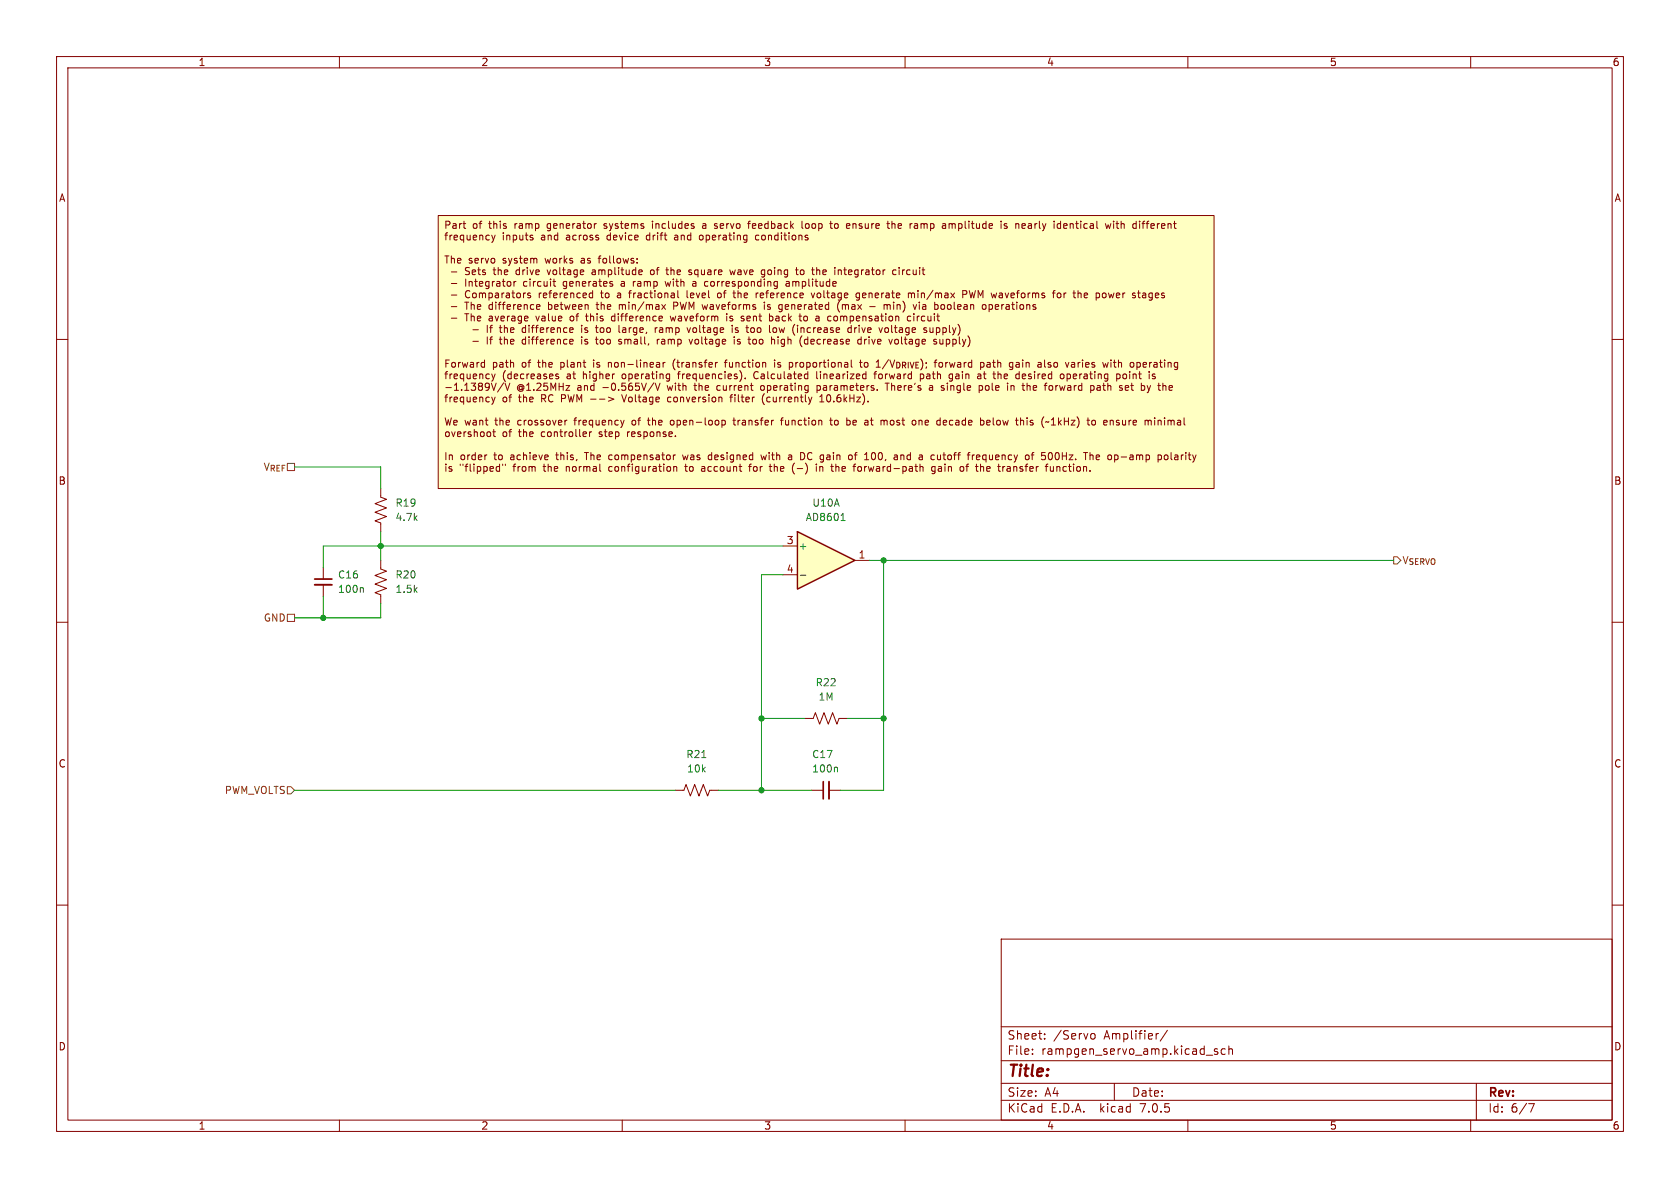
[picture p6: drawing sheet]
<svg xmlns="http://www.w3.org/2000/svg" width="297mm" height="210mm" viewBox="0 0 297 210" stroke-linecap="round" stroke-linejoin="round" font-family="sans-serif">
<path d="M0 0h297v210h-297z" fill="#fff" stroke="#fff" stroke-width=".18"/>
<g fill="none" stroke="#840000" stroke-width=".18">
<path d="M10 10h277v190h-277zM12 12h273v186h-273zM60 10v2M110 10v2M160 10v2M210 10v2M260 10v2M10 60h2M285 60h2M67.3 86.4v1.5l1 .4-2 .7 2 .8-2 .8 2 .7-2 .8 1 .4v1.5M10 110h2M57.1 100.3v2.1"/>
<path d="M57.1 103.4v2M285 110h2M119.4 139.7h1.5l.4-1 .7 2 .8-2 .8 2 .7-2 .8 2 .4-1h1.5M142.2 127h1.6l.3-1 .8 2 .8-2 .7 2 .8-2 .8 2 .3-1h1.6M10 160h2M285 160h2M177 166h108v32h-108zM60 198v2M110 198v2M160 198v2M177 194.5h108M177 191.5h108"/>
<path d="M177 187.5h108M177 181.5h108M182.5 186.3v.1M182.5 185.5v.1M184.7 183.6v.1M184.7 182.8v.1M192.8 183l.3-.3 .4 .1 .1 .2v.4l-.1 .2-.4 .1-.3-.3M197 191.5v3M204.8 182.7l-.3 .1M206.4 182.1l-1.3 2M210 198v2M213.2 186.5h1.2"/>
<path d="M215.2 185.5l-.3-.1-.2 .2v.2l.5 .2v.3h-.5M216.6 185.5l-.4-.1-.3 .3v.4l.1 .2h.6M217.2 185.5l.3-.1 .3 .1 .1 .9M217.2 184.9v1.5M260 198v2M261 191.5v6.5M270.2 195.1h1l-.6 1.5"/>
</g>
<path d="M77.5 38.1h137.1v48.3h-137.1z" fill="#ffffc2" stroke="#ffffc2" stroke-width=".18"/>
<path d="M55.6 103.4h3.1" fill="none" stroke="#840000" stroke-width=".33"/>
<path d="M55.6 102.4h3.1" fill="none" stroke="#840000" stroke-width=".3"/>
<path d="M64.1 103.9l.1 .2v.6" fill="none" stroke="#006464" stroke-width=".18"/>
<path d="M141 94l10.1 5.1-10.1 5z" fill="#ffffc2"/>
<path d="M141 94l10.1 5.1-10.1 5z" fill="none" stroke="#840000" stroke-width=".25"/>
<g fill="none" stroke="#840000" stroke-width=".18">
<path d="M77.5 38.1h137.1v48.3h-137.1zM81.8 39.5h.5M105.4 39.5l-.3 .3M126.5 39.5l-.2 .2 .2 .3M132.2 39.5h.4M132.5 39.1l-.2 .2v1.1M141.8 39.1v1.1l.2 .2M146.7 39.5h.5M146.9 39.1v1.1l.3 .2M149.8 39.5l.4 .1v.2l-.6 .2M156.8 39.5h.5M157 39.1v1.1l.3 .2"/>
<path d="M161.1 39.5h.2M161.8 39.5l-.1 .1M161.8 39.9l-.2 .2 .2 .3M166.8 39.5h.2l.2 .2v.7M167.2 39.8l-.4 .1M177 39.1v.1M177 39.5v.9M178 39.6l-.3-.1-.2 .2 .1 .2 .4 .1v.3h-.5M180.8 39.5l-.1 .2v.5l.1 .2M181.3 39.8l-.6 .2M187.5 39.6l-.4-.1-.2 .3 .1 .5h.5M187.5 39.1v1.3"/>
<path d="M195.4 39.5l.3 .9 .2-.6 .2 .6 .3-.9M196.9 39.1v.1M196.9 39.5v.9M201.5 39.1v.1M201.5 39.5v.9M201.9 39.5h.5M79.8 48.1h1M79.8 50.1h1M79.8 52.2h1M79.8 54.2h1M79.8 56.2h1M82.2 40.4h.1"/>
<path d="M83.6 58.3h1M86.9 41.6l.3 .8M87.2 42.4l-.3 .4M87.5 41.6l-.3 .8M90.9 49.8v.8M91.2 49.8l-.3 .2M93.8 51.9l-.3-.1-.2 .2v.2l.5 .1v.3h-.5M93.9 42l.3 .1v.1l-.1 .2h-.3M94.9 54.3l.6-.2-.1-.2-.4-.1-.1 .2v.6h.5M97.9 49.3v1.1l.3 .2M100.7 58.4l.6-.2v-.2l-.4-.1-.2 .2 .1 .6h.5M104.3 52.6h.5"/>
<path d="M104.8 51.4v1.2M108 50.2h.3v.2l-.1 .2h-.3M112.6 46.4v.1M112.6 45.7v.1M113.1 47.7l.4 .1v.2l-.6 .1M113.5 48.5l-.4 .1M115.8 57.9v.9M115.9 58.1l-.1 .1M116.2 60v.8M116.9 55.9l.2 .3-.6 .1M117 53.8l.7 .9M117 56.7h-.1"/>
<path d="M117.6 49.8l.2 .8M117.7 53.8l-.7 .9M117.7 47.7h.5M117.9 47.3l.1 1.2M118.5 55.9l.2 .8M119.1 54.1h.5M119.6 53.4h-.5v1.3M119.8 51.4v1.1l.2 .1M121.5 57.9l.3 .9M121.8 48.5l.3 .1M121.8 60l.3 .8M122.1 47.7l-.3 .2v.2h.3"/>
<path d="M122.6 50.1l-.2 .2 .2 .3M124.6 50.5l.4 .1M124.7 49.8l-.1 .1M126.3 40.3l.1 .1M126.9 51.9l-.1 .5 .2 .2M128.5 55.9v.8M129 47.7l.3 .9 .2-.7M129.4 57.9v.9M129.7 51.4v1.1l.2 .1M129.8 60v.8M131 56.7h.5M131 56.1l.5 .3"/>
<path d="M131.5 55.9h-.3l-.2 .2M131.9 57.9h.4M132 57.5v1.1l.3 .2M132.2 60h.5M132.4 59.6v1l.3 .2M133.7 51.8v.8M133.7 51.9v.1M133.8 41.6l-.2 .2v.4l.2 .2M134.6 48.4l.2 .2 .4-.1M135.1 48.9l-.2 .1-.3-.1M135.1 53.8v.9M135.2 47.8l-.4-.1-.2 .1"/>
<path d="M136 55.9h.5M136 56.7h.5M136 55.5v1.2M136 57.5v1.1l.2 .2M136.4 59.6v1.2M137.4 50.5l-.3 .1M137.4 49.8v1l-.1 .2h-.3M137.7 54.4l.1 .2 .4 .1M137.7 55.1h.5M138.2 53.8l-.4 .1-.1 .2M139.4 50.1h-.3l-.2 .2 .1 .2 .4 .1M140.3 58.9l.2 .4"/>
<path d="M140.6 47.7h.5M140.8 47.3v1.1l.3 .2M141.4 55.5v1.1l.3 .1M141.5 59.9v.9l.3 .5M142.7 42l.2 .2-.2 .2M143.4 51.8l.3 .8 .3-.8M144.7 55.9l.1 .8M144.8 56.2h-.4M144.8 56.7h-.4M148.1 53.8v.8l.3 .6M148.2 47.7v.9M148.6 47.7l-.4 .1"/>
<path d="M150 58l-.1 .2v.5l.2 .1 .4-.1M150.2 40.3l-.4 .1M150.5 57.5v1.3M151.9 51.9l-.3-.1-.3 .2 .2 .6h.4M151.9 51.8v1l-.2 .3-.3-.1M152.2 59.6v1.2M153.8 54.2h.9M155.4 57.9l.3 .9 .3-.9M156.3 53.8v.9M156.8 53.9v.1M156.8 54v.7M156.9 53.9l-.1 .1"/>
<path d="M157.1 60l.3 .8 .3-.8M158.4 47.8l-.4-.1-.2 .2 .1 .6h.5M160.5 55.9l-.1 .2 .1 .5 .1 .1h.4M160.6 51.9l.4-.1 .1 .2M160.6 51.8v.8M161.1 52v.6M161.4 53.8l.3 .9 .3-.9M161.5 51.8l-.4 .2M163.8 58l-.3-.1-.2 .2 .1 .2 .4 .1v.3h-.5M165.7 53.9l.1 .2-.1 .5M167.2 40.3l-.4 .1M170.2 52h.6l.1-.2v-.3l-.7-.1v1.2"/>
<path d="M173.7 54l.2-.2 .4 .2v.4l-.1 .2-.3 .1-.2-.1zM186 51.8h.5M186.5 51.4l-.3 .2v1M187.3 51.8l-.3 .1-.1 .1 .1 .5 .3 .1M190.6 51.4v1.2M191.1 51.9l-.3-.1-.2 .1M195.3 51.8l-.3 .1-.1 .1v.5l.4 .1M201.1 51.8h.5M201.3 51.4v1.1l.3 .1M83.6 60.3h1M85.3 64.1h.4M85.7 63.6v1.3"/>
<path d="M85.7 64.9h-.4M86.9 66.1l.3 .9M86.9 70.2l.3 .8M87.1 76.3h.5M87.2 67l-.3 .4M87.2 71l-.3 .5M87.3 75.9v1.1l.3 .2M87.5 66.1l-.3 .9M87.5 70.2l-.3 .8M89 67.7l-1 1.6M89.3 67.7l.4 1.3 .4-1.3M98.7 66.2l-.3-.1-.2 .2 .1 .2 .4 .1v.3h-.5"/>
<path d="M99.9 74.3v.8M100.1 68.2h.6l-.6 .8h.6M100.2 74.3l-.3 .2M100.7 60.4l.6-.1v-.3h-.4l-.2 .2 .1 .6h.5M103.6 76.4l.1 .2-.6 .2M104.2 76.3v.9M104.3 76.5l-.1 .1M107.6 70.2l.9 .4-.9 .3M110.3 74.3l-.3 .8M115.6 67.7l-1.1 1.6M115.8 67.7l.5 1.3 .4-1.3M116.2 64.1h.2l.2 .1v.7"/>
<path d="M116.3 60.1l-.1 .1M116.6 64.9h-.4M116.6 64.4h-.4M117.2 64.1v.8M117.6 64.1l-.4 .2M118 66.1l.4 .1M118.4 66.9l-.4 .1M118.4 66.1v1l-.1 .2-.3 .1M119.4 77.1v.1M126.8 64.1h-.2M127.6 70.3v.7M127.6 74.3h.4l.2 .2-.1 .6h-.5"/>
<path d="M127.6 74.3v1.3M128.1 64.1h.4M128.3 63.7l-.1 1.2M129 70.2h.5M129.2 70v1M129.6 74.3h.4M129.7 73.9l.1 1.2M131 65.9l.1 .7-.3 .8M131.7 66.8v.2M134.8 70.1v.6l.3 .8M136.4 60.1l.4-.1 .1 .2M136.9 63.6v.2"/>
<path d="M136.9 64.1v.8M138 74.3h.5M138.3 73.9l-.1 .1v1.1M139.5 64.9h.4M139.5 64.1v1.2M139.9 64.1h-.4M142.8 66.9l-.4 .1M142.8 65.7v1.3M143.5 70.2l-.3 .8M144.4 68.2v1.2M144.4 68.9l.2 .1M144.6 68.2h-.2"/>
<path d="M144.9 71h.8M145.3 69.8v1.2M146.7 74.3h.5M146.9 73.9v1.1l.3 .1M149.7 74.3h.5M149.7 75.1h.5M150.5 63.6v1.1l.2 .2M151.9 64.1h.5M152.1 63.6v1.1l.3 .2M152.2 60h-.3l-.3 .2 .2 .6h.4M152.7 66.1l.4 .1M153 74.3h.4l.1 .8"/>
<path d="M153.1 66.9l-.4 .1M153.1 65.7v1.3M153.5 75.1h-.5M153.5 74.6l-.5 .1M154.5 66.1h.5M154.7 65.9v1.1M154.9 64.9h.7M155.1 68.9v.1M155.1 63.8l.2-.2v1.3M155.9 74.3l.4 .2M156.3 74.5v.6M156.7 74.3l-.4 .2"/>
<path d="M161.4 74.3h.3l.2 .2-.1 .6h-.4M162.7 66.9l.4 .1M162.7 66.1v1.3M164.8 68.5h-.3l-.2 .2v.2l.5 .1M165.1 60v.3l.4 .2 .1 .1-.2 .2h-.3M166.1 74.3h.1M166.2 73.9v1.2M166.2 75.1h-.1M166.8 68.6l.1 .2M166.9 68.8l-.1 .2M167.8 67.3h.5M168.3 66.1l-.4 .1-.1 .2v.4l.5 .2"/>
<path d="M171.5 80l-.3 .1M172.9 66.2h.4M173.1 68.2h.4l.2 .2-.1 .5h-.5M173.1 68.2v1.2M173.4 64.1h.3l.3 .2-.2 .6h-.4M173.4 64.1v1.2M173.4 66.4l-.4 .1-.2 .2 .2 .3 .4-.1M173.5 74.3h.3l.2 .2-.1 .5-.4 .1M174.5 74.3v.8M175 74.6l-.6 .1M175.9 67h.1M178.1 68.2v.8"/>
<path d="M178.7 64.1h.3M178.7 68.2v.8M178.9 68.2l-.2 .1M179 64.9h-.3M179 64.1v1l-.1 .2h-.3M180.2 66.9l-.4 .1M180.2 65.7v1.3M180.4 73.9v1.2M180.9 74.3h-.3l-.2 .1M181.6 67.7v1.3M181.6 68.2v.1M182.8 80l-.3 .2v1.1"/>
<path d="M183.6 64.1h.4l.1 .8M184.1 64.9h-.5M184.1 64.4h-.5M185.4 74.5l-.6 .2M185.9 68.2h-.3l-.2 .2 .1 .5 .4 .1M187.5 66.2l.2-.1 .3 .1 .1 .5-.1 .2-.3 .1-.2-.2zM189 64.1l-.3 .8M189.8 64.1h-.4M189.9 64.4h-.3l-.2 .2v.3h.5M192.7 80v1.3M192.8 68.2v1.2M193.1 74.4l.1-.1 .4 .1 .1 .5-.2 .2h-.3l-.1-.1z"/>
<path d="M193.4 68.3v.6l-.2 .1-.4-.1M194 68.6v.3M195.9 64.1l-.2 .8-.3-.6M196.3 74.3h.3l.2 .2M196.4 63.6v.2M197.4 66.2l.4-.1 .2 .3-.1 .5h-.5M197.4 66.1v1.3M198.4 68.6v.3M199 68.2l-.1 .6 .2 .2h.3M199.5 68.5l-.6 .1M201 64.9h.4M201 64.1v1.2"/>
<path d="M201.4 64.1h-.4M202.8 68.2l.3 .8M203.1 69l-.3 .4M203.2 74.3l.3 .2v.6M203.4 68.2l-.3 .8M203.8 66.2v.3l.4 .1 .1 .2-.2 .2-.4-.1M204.1 73.9v.1M204.1 74.3v.8M206.1 68.2v.8M67.3 99.1v1.5l1 .4-2 .7 2 .8-2 .8 2 .7-2 .8 1 .4v1.5M86 80.4h.1M88 82.5h.3"/>
<path d="M88.3 83.3h-.3M88.3 82v1.3M88.9 82v.3M89.3 82v.3M106.1 83.3h.1M118.5 82.6v.6M119 80.4v.9M119.1 82.5v.8M119.1 82.6l.2-.1h.3v.8M119.4 80.4l-.4 .3M120.7 80.4l.2 .9M125.3 80.5l-.1 .2 .1 .5"/>
<path d="M132.5 82.2v1.1M134.5 80.4l.3 .9 .2-.6M136 82.5h.5M136.2 82v1.1l.1 .2M138.4 96.5h2.6M139.8 80.4l-.4 .1M139.8 80.8h-.3l-.1 .2v.2l.4 .1M140.2 82.2a1.48 1.48 0 0 0 .2 1.6M142.1 80.2l-.6-.2v1.3M142.1 81.1l-.3 .2M144.3 82.5v.8M147.1 83.3h.2"/>
<path d="M150 80.7l.2-.3 .3 .1 .2 .2-.2 .5-.3 .1-.2-.3M150.8 82.5h.5M151.1 99.1h2.6M152.8 81.3h.8M158.1 80.5h.5l.1 .8M158.1 81.2h.6M158.7 80.7l-.6 .1M162.6 82.6l.2-.1h.3l.1 .8M165.3 82.5h-.4l-.2 .2 .1 .6h.5M165.3 82.5v1l-.2 .2h-.3M165.7 80.4v.7l.2 .2M170 82.5h.3l.1 .2-.1 .5-.3 .1"/>
<path d="M171 80.4h.5M171.9 80.4v.9M172.3 80.4l-.4 .3M177.3 82.5v.8M177.3 82.6v.1M181.4 80.5l.3-.1 .2 .3-.1 .5h-.4M182.3 80.4h.5M184.8 82.5h.5M185 82.2v1.1M185.4 81l.2 .3 .3-.1M185.7 82.5v.8h.3l.2-.1M185.9 80.1l-.3-.1-.2 .2"/>
<path d="M186.2 82.5v.8M192.7 80.5l.2-.1 .3 .1v.8M197.5 80.5l.2 .2-.2 .5M204.7 80.5l.4-.1 .2 .3-.1 .5h-.5M205.9 80.5l.2-.1 .3 .1 .1 .5-.1 .2-.3 .1-.2-.2zM138.4 101.6h2.6M143.5 139.7h2M146.6 139.7h2"/>
</g>
<path d="M148.7 92h.7M141.5 101.7h1M147.9 135.6l.2 .2v.7" fill="none" stroke="#006464" stroke-width=".18"/>
<path d="M146.6 138.2v3" fill="none" stroke="#840000" stroke-width=".33"/>
<path d="M145.5 138.2v3" fill="none" stroke="#840000" stroke-width=".3"/>
<path d="M246.4 98.4h.6l.6 .7-.6 .6h-.6zM50.8 108.6h1.3v1.3h-1.3zM50.8 139.1h.6l.7 .6-.7 .6h-.6z" fill="none" stroke="#725600" stroke-width=".18"/>
<path d="M52.1 82.6h15.2v3.8M67.3 94v5.1M138.4 96.5h-81.3v3.8M153.7 99.1h92.7M156.2 99.1v40.6h-7.6M57.1 105.4v3.8M67.3 106.7v2.5h-15.2M138.4 101.6h-3.8v38.1M52.1 139.7h67.3M127 139.7h16.5M134.6 127h7.6M149.9 127h6.3" fill="none" stroke="#009600" stroke-width=".18"/>
<g fill="#009600" stroke="#009600" stroke-width=".18">
<circle cx="57.1" cy="109.2" r=".46"/>
<circle cx="67.3" cy="96.5" r=".46"/>
<circle cx="134.6" cy="127" r=".46"/>
<circle cx="134.6" cy="139.7" r=".46"/>
<circle cx="156.2" cy="99.1" r=".46"/>
<circle cx="156.2" cy="127" r=".46"/>
</g>
<text font-size="2.8" fill="#840000" x="178" y="190.8">Title:</text>
<g font-size="2.1" fill="#840000">
<text x="178" y="183.9">Sheet:</text>
<text x="186.2" y="183.9">/Servo</text>
<text x="195.1" y="183.9">Amplifier/</text>
<text x="178" y="186.6">File:</text>
<text x="184" y="186.6">rampgen_servo_amp.kicad_sch</text>
<text x="178" y="196.8">KiCad</text>
<text x="178" y="194">Size:</text>
<text x="184.6" y="194">A4</text>
<text x="185.7" y="196.8">E.D.A.</text>
<text x="194.4" y="196.8">kicad</text>
<text x="200" y="194">Date:</text>
<text x="201.5" y="196.8">7.0.5</text>
<text x="263" y="194.2">Rev:</text>
<text x="263" y="196.8">Id:</text>
<text x="267" y="196.8">6/7</text>
</g>
<g font-size="1.8" fill="#840000">
<text x="35" y="11.8">1</text>
<text x="85" y="11.8">2</text>
<text x="135" y="11.8">3</text>
<text x="185" y="11.8">4</text>
<text x="235" y="11.8">5</text>
<text x="285" y="11.8">6</text>
<text x="10.4" y="35.8">A</text>
<text x="285.4" y="35.8">A</text>
<text x="78.4" y="40.7">Part</text>
<text x="83.4" y="40.7">of</text>
<text x="86.4" y="40.7">this</text>
<text x="91" y="40.7">ramp</text>
<text x="96.9" y="40.7">generator</text>
<text x="107.1" y="40.7">systems</text>
<text x="115.7" y="40.7">includes</text>
<text x="124.7" y="40.7">a</text>
<text x="127" y="40.7">servo</text>
<text x="133.1" y="40.7">feedback</text>
<text x="142.6" y="40.7">loop</text>
<text x="147.9" y="40.7">to</text>
<text x="150.8" y="40.7">ensure</text>
<text x="158.2" y="40.7">the</text>
<text x="162.3" y="40.7">ramp</text>
<text x="168.1" y="40.7">amplitude</text>
<text x="178.6" y="40.7">is</text>
<text x="181.3" y="40.7">nearly</text>
<text x="188.2" y="40.7">identical</text>
<text x="197.6" y="40.7">with</text>
<text x="202.5" y="40.7">different</text>
<text x="78.4" y="42.7">frequency</text>
<text x="78.4" y="46.8">The</text>
<text x="82.7" y="46.8">servo</text>
<text x="88.7" y="42.7">inputs</text>
<text x="88.8" y="46.8">system</text>
<text x="95.6" y="42.7">and</text>
<text x="96.5" y="46.8">works</text>
<text x="100.2" y="42.7">across</text>
<text x="102.9" y="46.8">as</text>
<text x="106.2" y="46.8">follows:</text>
<text x="107.5" y="42.7">device</text>
<text x="114.6" y="42.7">drift</text>
<text x="119.6" y="42.7">and</text>
<text x="124.2" y="42.7">operating</text>
<text x="134.2" y="42.7">conditions</text>
<text x="82.2" y="48.9">Sets</text>
<text x="82.2" y="50.9">Integrator</text>
<text x="82.2" y="53">Comparators</text>
<text x="87.3" y="48.9">the</text>
<text x="91.4" y="48.9">drive</text>
<text x="92.6" y="50.9">circuit</text>
<text x="95.3" y="53">referenced</text>
<text x="97.1" y="48.9">voltage</text>
<text x="99.7" y="50.9">generates</text>
<text x="105.1" y="48.9">amplitude</text>
<text x="106.4" y="53">to</text>
<text x="109.4" y="53">a</text>
<text x="110.1" y="50.9">a</text>
<text x="111.7" y="53">fractional</text>
<text x="112.3" y="50.9">ramp</text>
<text x="115.5" y="48.9">of</text>
<text x="118.2" y="50.9">with</text>
<text x="118.5" y="48.9">the</text>
<text x="121.9" y="53">level</text>
<text x="122.6" y="48.9">square</text>
<text x="123.1" y="50.9">a</text>
<text x="125.3" y="50.9">corresponding</text>
<text x="127.5" y="53">of</text>
<text x="130" y="48.9">wave</text>
<text x="130.5" y="53">the</text>
<text x="134.5" y="53">reference</text>
<text x="135.6" y="48.9">going</text>
<text x="139.9" y="50.9">amplitude</text>
<text x="141.9" y="48.9">to</text>
<text x="144.5" y="53">voltage</text>
<text x="144.9" y="48.9">the</text>
<text x="149" y="48.9">integrator</text>
<text x="152.5" y="53">generate</text>
<text x="159.4" y="48.9">circuit</text>
<text x="161.8" y="53">min/max</text>
<text x="171.6" y="53">PWM waveforms</text>
<text x="187.9" y="53">for</text>
<text x="191.6" y="53">the</text>
<text x="195.7" y="53">power</text>
<text x="202.3" y="53">stages</text>
<text x="82.2" y="55">The</text>
<text x="82.2" y="57.1">The</text>
<text x="85.9" y="59.1">If</text>
<text x="86.5" y="55">difference</text>
<text x="86.5" y="57.1">average</text>
<text x="88.3" y="59.1">the</text>
<text x="92.4" y="59.1">difference</text>
<text x="95" y="57.1">value</text>
<text x="97.1" y="55">between</text>
<text x="101.1" y="57.1">of</text>
<text x="102.9" y="59.1">is</text>
<text x="104" y="57.1">this</text>
<text x="105.7" y="59.1">too</text>
<text x="105.8" y="55">the</text>
<text x="108.6" y="57.1">difference</text>
<text x="109.8" y="59.1">large,</text>
<text x="109.8" y="55">min/max</text>
<text x="116.3" y="59.1">ramp</text>
<text x="119.2" y="57.1">waveform</text>
<text x="119.6" y="55">PWM waveforms</text>
<text x="122.2" y="59.1">voltage</text>
<text x="129.2" y="57.1">is</text>
<text x="130.2" y="59.1">is</text>
<text x="131.9" y="57.1">sent</text>
<text x="132.9" y="59.1">too</text>
<text x="135.9" y="55">is</text>
<text x="137" y="59.1">low</text>
<text x="137" y="57.1">back</text>
<text x="138.6" y="55">generated</text>
<text x="141.3" y="59.1">(increase</text>
<text x="142.5" y="57.1">to</text>
<text x="145.5" y="57.1">a</text>
<text x="147.8" y="57.1">compensation</text>
<text x="149.1" y="55">(max</text>
<text x="151.2" y="59.1">drive</text>
<text x="156.9" y="59.1">voltage</text>
<text x="157.5" y="55">min)</text>
<text x="162" y="57.1">circuit</text>
<text x="162.9" y="55">via</text>
<text x="164.9" y="59.1">supply)</text>
<text x="166.7" y="55">boolean</text>
<text x="175.3" y="55">operations</text>
<text x="78.4" y="65.2">Forward</text>
<text x="85.9" y="61.2">If</text>
<text x="87" y="65.2">path</text>
<text x="88.3" y="61.2">the</text>
<text x="92.2" y="65.2">of</text>
<text x="92.4" y="61.2">difference</text>
<text x="95.2" y="65.2">the</text>
<text x="99.2" y="65.2">plant</text>
<text x="102.9" y="61.2">is</text>
<text x="105.2" y="65.2">is</text>
<text x="105.7" y="61.2">too</text>
<text x="107.9" y="65.2">non-linear</text>
<text x="109.8" y="61.2">small,</text>
<text x="116.7" y="61.2">ramp</text>
<text x="119.5" y="65.2">(transfer</text>
<text x="122.6" y="61.2">voltage</text>
<text x="128.8" y="65.2">function</text>
<text x="130.5" y="61.2">is</text>
<text x="133.3" y="61.2">too</text>
<text x="137.4" y="61.2">high</text>
<text x="137.7" y="65.2">is</text>
<text x="140.4" y="65.2">proportional</text>
<text x="142.5" y="61.2">(decrease</text>
<text x="152.9" y="61.2">drive</text>
<text x="153.1" y="65.2">to</text>
<text x="156.1" y="65.2">1/V_{DRIVE});</text>
<text x="158.6" y="61.2">voltage</text>
<text x="166.6" y="65.2">forward</text>
<text x="166.6" y="61.2">supply)</text>
<text x="174.7" y="65.2">path</text>
<text x="180" y="65.2">gain</text>
<text x="185.1" y="65.2">also</text>
<text x="190.2" y="65.2">varies</text>
<text x="197" y="65.2">with</text>
<text x="201.9" y="65.2">operating</text>
<text x="78.4" y="67.3">frequency</text>
<text x="78.4" y="69.3">-1.1389V/V</text>
<text x="78.4" y="71.4">frequency</text>
<text x="88.7" y="67.3">(decreases</text>
<text x="88.7" y="71.4">of</text>
<text x="91.2" y="69.3">@1.25MHz</text>
<text x="91.7" y="71.4">the</text>
<text x="95.7" y="71.4">RC PWM --&gt;</text>
<text x="100.1" y="67.3">at</text>
<text x="102" y="69.3">and</text>
<text x="103.1" y="67.3">higher</text>
<text x="106.6" y="69.3">-0.565V/V</text>
<text x="110.1" y="67.3">operating</text>
<text x="110.5" y="71.4">Voltage</text>
<text x="118.2" y="69.3">with</text>
<text x="118.6" y="71.4">conversion</text>
<text x="120.2" y="67.3">frequencies).</text>
<text x="123.1" y="69.3">the</text>
<text x="127.1" y="69.3">current</text>
<text x="129.8" y="71.4">filter</text>
<text x="133.7" y="67.3">Calculated</text>
<text x="135" y="69.3">operating</text>
<text x="135.5" y="71.4">(currently</text>
<text x="144.9" y="67.3">linearized</text>
<text x="145.1" y="69.3">parameters.</text>
<text x="145.9" y="71.4">10.6kHz).</text>
<text x="155.3" y="67.3">forward</text>
<text x="157.4" y="69.3">There's</text>
<text x="163.4" y="67.3">path</text>
<text x="165.2" y="69.3">a</text>
<text x="167.4" y="69.3">single</text>
<text x="168.7" y="67.3">gain</text>
<text x="173.9" y="67.3">at</text>
<text x="174.2" y="69.3">pole</text>
<text x="176.8" y="67.3">the</text>
<text x="179.4" y="69.3">in</text>
<text x="180.9" y="67.3">desired</text>
<text x="182.2" y="69.3">the</text>
<text x="186.3" y="69.3">forward</text>
<text x="188.9" y="67.3">operating</text>
<text x="194.5" y="69.3">path</text>
<text x="198.9" y="67.3">point</text>
<text x="199.7" y="69.3">set</text>
<text x="203.7" y="69.3">by</text>
<text x="206.9" y="69.3">the</text>
<text x="78.4" y="75.5">We want</text>
<text x="78.4" y="77.5">overshoot</text>
<text x="87.5" y="75.5">the</text>
<text x="88.7" y="77.5">of</text>
<text x="91.6" y="75.5">crossover</text>
<text x="91.7" y="77.5">the</text>
<text x="95.7" y="77.5">controller</text>
<text x="101.7" y="75.5">frequency</text>
<text x="106.1" y="77.5">step</text>
<text x="111.2" y="77.5">response.</text>
<text x="112" y="75.5">of</text>
<text x="115" y="75.5">the</text>
<text x="119" y="75.5">open-loop</text>
<text x="130.4" y="75.5">transfer</text>
<text x="138.9" y="75.5">function</text>
<text x="147.7" y="75.5">to</text>
<text x="150.7" y="75.5">be</text>
<text x="154" y="75.5">at</text>
<text x="157" y="75.5">most</text>
<text x="162.7" y="75.5">one</text>
<text x="167.2" y="75.5">decade</text>
<text x="175" y="75.5">below</text>
<text x="181.5" y="75.5">this</text>
<text x="186.1" y="75.5">(~1kHz)</text>
<text x="194.3" y="75.5">to</text>
<text x="197.3" y="75.5">ensure</text>
<text x="204.7" y="75.5">minimal</text>
<text x="78.4" y="81.6">In</text>
<text x="78.4" y="83.6">is</text>
<text x="81.1" y="83.6">&quot;flipped&quot;</text>
<text x="81.3" y="81.6">order</text>
<text x="87.3" y="81.6">to</text>
<text x="90.3" y="81.6">achieve</text>
<text x="90.7" y="83.6">from</text>
<text x="96.2" y="83.6">the</text>
<text x="98.5" y="81.6">this,</text>
<text x="100.2" y="83.6">normal</text>
<text x="103.7" y="81.6">The</text>
<text x="107.9" y="83.6">configuration</text>
<text x="108" y="81.6">compensator</text>
<text x="121.3" y="81.6">was</text>
<text x="121.6" y="83.6">to</text>
<text x="124.5" y="83.6">account</text>
<text x="125.9" y="81.6">designed</text>
<text x="133.1" y="83.6">for</text>
<text x="135.4" y="81.6">with</text>
<text x="136.9" y="83.6">the</text>
<text x="140.3" y="81.6">a</text>
<text x="141" y="83.6">(-)</text>
<text x="142.5" y="81.6">DC gain</text>
<text x="145.3" y="83.6">in</text>
<text x="148.2" y="83.6">the</text>
<text x="151.3" y="81.6">of</text>
<text x="152.2" y="83.6">forward-path</text>
<text x="154.3" y="81.6">100,</text>
<text x="159.6" y="81.6">and</text>
<text x="164.2" y="81.6">a</text>
<text x="166.1" y="83.6">gain</text>
<text x="166.4" y="81.6">cutoff</text>
<text x="171.3" y="83.6">of</text>
<text x="173.1" y="81.6">frequency</text>
<text x="174.3" y="83.6">the</text>
<text x="178.3" y="83.6">transfer</text>
<text x="183.3" y="81.6">of</text>
<text x="186.3" y="81.6">500Hz.</text>
<text x="186.8" y="83.6">function.</text>
<text x="194" y="81.6">The</text>
<text x="198.3" y="81.6">op-amp</text>
<text x="207.3" y="81.6">polarity</text>
<text x="10.3" y="85.8">B</text>
<text x="285.3" y="85.8">B</text>
<text x="10.3" y="135.8">C</text>
<text x="285.3" y="135.8">C</text>
<text x="10.3" y="185.8">D</text>
<text x="285.3" y="185.8">D</text>
<text x="35" y="199.8">1</text>
<text x="85" y="199.8">2</text>
<text x="135" y="199.8">3</text>
<text x="185" y="199.8">4</text>
<text x="235" y="199.8">5</text>
<text x="285" y="199.8">6</text>
</g>
<g font-size="1.8" fill="#725600">
<text x="46.5" y="83.4">V_{REF}</text>
<text x="247.8" y="99.9">V_{SERVO}</text>
<text x="46.6" y="110">GND</text>
<text x="39.7" y="140.5">PWM_VOLTS</text>
</g>
<g font-size="1.8" fill="#006464">
<text x="69.9" y="89.7">R19</text>
<text x="143.6" y="89.7">U10A</text>
<text x="69.9" y="92.3">4.7k</text>
<text x="142.4" y="92.3">AD8601</text>
<text x="141.1" y="97.3">+</text>
<text x="59.7" y="102.4">C16</text>
<text x="59.7" y="105">100n</text>
<text x="69.9" y="102.4">R20</text>
<text x="69.9" y="105">1.5k</text>
<text x="144.1" y="121.5">R22</text>
<text x="144.7" y="124">1M</text>
<text x="121.3" y="134.2">R21</text>
<text x="121.4" y="136.7">10k</text>
<text x="143.5" y="134.2">C17</text>
<text x="143.5" y="136.7">100n</text>
</g>
<g font-size="1.8" fill="#a90000">
<text x="139" y="96.3">3</text>
<text x="139" y="101.3">4</text>
<text x="151.7" y="98.8">1</text>
</g>
</svg>
